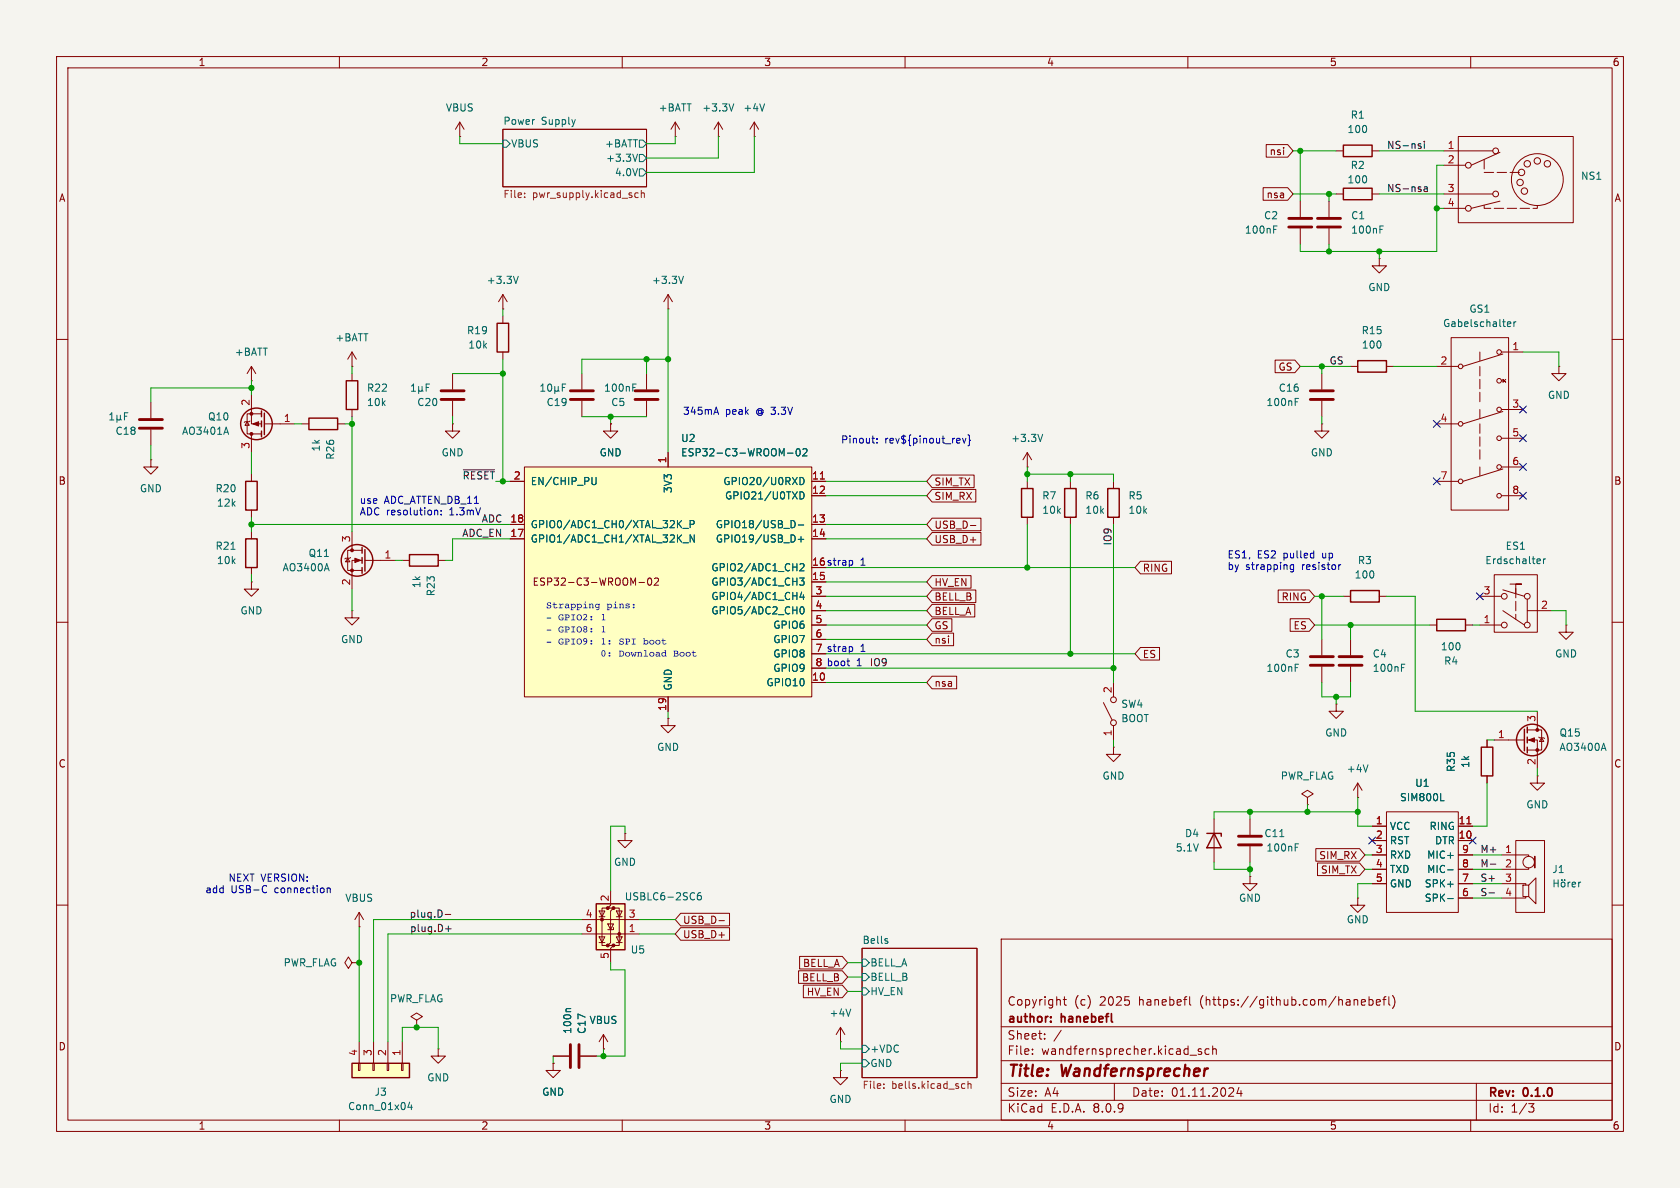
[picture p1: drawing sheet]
<svg xmlns="http://www.w3.org/2000/svg" width="297mm" height="210mm" viewBox="0 0 297 210" stroke-linecap="round" stroke-linejoin="round" font-family="sans-serif">
<path d="M0 0h297v210h-297z" fill="#f5f4ef" stroke="#f5f4ef" stroke-width=".18"/>
<g fill="none" stroke="#840000" stroke-width=".18">
<path d="M10 10h277v190h-277zM12 12h273v186h-273zM60 10v2M110 10v2M160 10v2M210 10v2M260 10v2M88.9 22.9h25.4v10.1h-25.4zM10 60h2M26.7 71.1v2.8M26.7 75.9v2.8M43.7 74.5l.4 .7h-.8z"/>
<path d="M44.2 74.4l-.1 .1h-.8l-.1 .2M44.4 69.9v5h1.8M44.4 67.3h.1M44.4 64.8v2.5M44.4 76.7v3.3M44.4 64.8l-.7 1.2M44.4 64.8l.8 1.2M46.2 73.2h-2.5v3.5h2.5M46.7 74.9h5.4M53.3 74.9h1.3M59.7 74.9h1.3M62.2 64.8h.1"/>
<path d="M62.2 62.2v2.6M62.2 66v1.3M62.2 72.4v1.3M62.2 62.2l-.7 1.3M62.2 62.2l.8 1.3M80 66v2.8M80 70.9v2.8M285 60h2M26.7 81.3v1.3h1.2l-1.2 1.2-1.3-1.2h1.3M26.7 81.3h.1M44.4 83.8v1.3M44.4 90.2v1.2"/>
<path d="M44.4 94v1.3M61.5 98.7l.3 .6h-.7zM62 98.6l-.2 .1h-.7l-.1 .1M62.2 94v3.3M64 99.1h-1.8v5M64 97.3h-2.5v3.5h2.5M64.5 99.1h5.3M71.1 99.1h1.3M77.5 99.1h1.2M181.6 82.6h.1M181.6 80v2.6M181.6 85.1v1.3"/>
<path d="M181.6 91.4v1.3M181.6 80l-.8 1.3M181.6 80l.8 1.3M189.2 85.1v1.3M189.2 91.4v1.3M196.8 85.1v1.3M196.8 91.4v1.3M10 110h2M44.4 102.9v1.2h1.3l-1.3 1.3-1.2-1.3h1.2M44.4 102.9h.1M44.4 100.3v1.3M62.2 108v1.2h1.3l-1.3 1.3-1.2-1.3h1.2"/>
<path d="M62.2 108h.1M285 110h2M195.1 124.2l1.5 3.1M196.8 132.1v1.3h1.3l-1.3 1.2-1.2-1.2h1.2M196.8 132.1h.1M196.8 120.7v2.5M196.8 128.3v2.5M10 160h2M152.4 167.6h20.3v22.9h-20.3zM177 166h108v32h-108zM188 176.7h.5M188.2 176.2v1.3l.3 .2"/>
<path d="M210.3 176.2v1.3l.2 .2M239.5 176.8h.5v.9M240.7 177.2l.7-.1-.1-.3-.4-.1-.2 .2v.7h.6M242 176.8l.5-.1 .2 .3v.4l-.1 .2h-.6M242 176.2v1.5M243.3 177.2l.7-.1v-.3l-.5-.1-.2 .2 .1 .7h.6M244.5 176.7h.5M245 176.2l-.3 .2v1.3M245.5 176.2v1.3l.2 .2M246.2 176a1.72 1.72 0 0 1 0 2.3M285 160h2M60 198v2"/>
<path d="M110 198v2M160 198v2M177 194.5h108M177 191.5h108M177 187.5h108M177 181.5h108M182.5 186.3v.1M182.5 185.5v.1M184.7 183.6v.1M184.7 182.8v.1M187.6 182.1l-1.3 2M197 191.5v3"/>
<path d="M210 198v2M210.4 186.5h1.1M212.4 185.5l-.4-.1-.2 .2 .1 .2 .5 .2v.3h-.6M213.7 185.5l-.4-.1-.3 .3v.4l.2 .2h.5M214.4 185.5l.2-.1 .4 .1v.9M214.4 184.9v1.5M219 192.2l-.3 1.1h.9M219.4 192.8v1M260 198v2M261 191.5v6.5M270.2 195.1h1l-.5 .6 .4 .1 .1 .5-.3 .3h-.4"/>
<circle cx="196.9" cy="123.7" r=".51"/>
<circle cx="196.9" cy="127.8" r=".51"/>
</g>
<path d="M213.4 188.9h.2" fill="none" stroke="#840000" stroke-width=".4"/>
<path d="M185.8 179.8v.1M185.8 180.5v.2" fill="none" stroke="#840000" stroke-width=".3"/>
<g fill="none" stroke="#006464" stroke-width=".18">
<path d="M88.9 24.8h.6l.7 .6-.7 .6h-.6zM112.7 27.2l-.4 1.3M113 24.8h.7l.6 .6-.6 .6h-.7zM113 27.3h.7l.6 .6-.6 .7h-.7zM113 29.8h.7l.6 .7-.6 .6h-.7zM19.4 74.2h.7M19.4 73.3l.4-.3v1.2M20.7 74.1l.2 .1h.2l.2-.1M20.7 73.4v1.3M21.3 74.1l.2 .1M21.3 73.4v.7M22 73.6h.4"/>
<path d="M22.6 73h-.6v1.2M40 75.5l.4 1.3M72.7 69.2h.8M72.7 68.3l.4-.4v1.3M74 69l.2 .2h.2l.2-.2M74 68.3v1.3M74.6 69l.2 .2M74.6 68.3v.7M75.3 68.5h.5M75.9 67.9h-.6v1.3M184.3 76.8l-.4 1.2M40.8 97.1h.8"/>
<path d="M57.8 99.6l.4 1.3M152.4 169.5h.6l.7 .7-.7 .6h-.6zM152.4 172.1h.6l.7 .6-.7 .7h-.6zM152.4 174.6h.6l.7 .7-.7 .6h-.6zM156.6 166.3l.3 .1 .1 .2-.2 .2h-.2M156.6 165.9l.3 .1M152.4 187.3h.6l.7 .7-.7 .6h-.6zM152.4 184.8h.6l.7 .6-.7 .7h-.6z"/>
</g>
<path d="M92.7 34.8v.1M92.7 34.1v.2M112.8 34.1h-.3l-.3 .2 .1 .6h.5M113.4 34.2l.2-.1h.3v.8M113.4 33.7v1.2M156.2 192.3v.1M156.2 191.6v.1M170.1 192.3h.5M170.1 191.6h.5M171.1 191.7l.2-.1h.3l.1 .8M171.1 191.1v1.3" fill="none" stroke="#725600" stroke-width=".18"/>
<g fill="none" stroke="#840000" stroke-width=".25">
<path d="M46.2 72.6v1.1M46.2 74.4v1M46.2 76.2v1M46.7 73v3.8M54.6 73.9h5.1v2h-5.1zM61.2 67.3h2v5.1h-2zM43.4 95.3h2.1v5h-2.1zM43.4 85.1h2.1v5.1h-2.1zM64 96.8v1M64 98.6v1M64.5 97.2v3.8M72.4 98h5.1v2.1h-5.1z"/>
<path d="M180.6 86.4h2v5h-2zM188.2 86.4h2v5h-2zM195.8 86.4h2.1v5h-2.1zM64 100.3v1"/>
<circle cx="45.3" cy="74.9" r="2.79"/>
<circle cx="63.1" cy="99.1" r="2.79"/>
</g>
<g fill="#840000" stroke="#840000" stroke-width=".18">
<path d="M62.7 98.7l1.1 .4-1.1 .3z"/>
<path d="M44.7 74.9l1-.4v.8z"/>
<circle cx="62.2" cy="100.8" r=".25"/>
<circle cx="62.2" cy="97.3" r=".25"/>
<circle cx="44.4" cy="73.2" r=".25"/>
<circle cx="44.4" cy="76.7" r=".25"/>
</g>
<path d="M24.6 74.2h4.1M24.6 75.7h4.1M78 69.1h4M78 70.6h4" fill="none" stroke="#840000" stroke-width=".51"/>
<path d="M105.4 159.8h5.1v8.1h-5.1z" fill="#ffffc2"/>
<g fill="#840000" stroke="#840000" stroke-width=".18">
<circle cx="109.5" cy="165.1" r=".25"/>
<circle cx="108.5" cy="160.5" r=".25"/>
<circle cx="108.5" cy="167.1" r=".25"/>
<circle cx="107.4" cy="160.5" r=".25"/>
<circle cx="107.4" cy="167.1" r=".25"/>
<circle cx="106.4" cy="162.6" r=".25"/>
</g>
<g fill="none" stroke="#840000" stroke-width=".18">
<path d="M107.9 157.5v2.5l-.5 .5h1.1l-.6 .5v5.6l-.5 .5h1.1l-.6 .5v2.6M102.9 162.6h10.1M102.9 165.1h10.1M105.9 161h1l-.5 1.1zM105.9 165.6h1l-.5 1zM105.9 162.1h1M105.9 166.6h1M107.4 163.3h1.1l-.6 1zM107.4 160.5h-1v6.6h1M108.5 164v.3h-1.1M108.5 160.5h1v6.6h-1M109 165.6h1l-.5 1z"/>
<path d="M109 161h1l-.5 1.1zM109 162.1h1M109 166.6h1"/>
</g>
<path d="M105.4 159.8h5.1v8.1h-5.1z" fill="none" stroke="#840000" stroke-width=".25"/>
<path d="M123.9 157.8l-.4 .1a.86 .86 0 0 0 0 1.2l.4-.1 .1-.5-.2-.2h-.3l-.2 .2" fill="none" stroke="#006464" stroke-width=".18"/>
<path d="M92.7 82.6h50.8v40.6h-50.8z" fill="#ffffc2"/>
<g fill="none" stroke="#840000" stroke-width=".18">
<path d="M81.3 24.1h.1M81.3 21.6l-.8 1.3M81.3 21.6v2.5M81.3 21.6l.7 1.3M229.9 35.6v2.8M234.9 35.6v2.8M236.2 34.3h1.3M236.2 26.7h1.3M242.6 34.3h1.2M242.6 26.7h1.2M255.3 36.8h3.8M255.3 34.3h8.6"/>
<path d="M255.3 29.2h3.8M255.3 26.7h8.6M257.8 24.1h20.3v15.3h-20.3zM265.2 35.6l-5.1 1.2M265.2 26.9l-5.1 2.3M229.9 40.4v2.8M234.9 40.4v2.8M243.8 45.7v1.3h1.3l-1.3 1.3-1.2-1.3h1.2M243.8 45.7h.1M256.5 59.7h10.2v30.5h-10.2zM80 74.9v1.3h1.3l-1.3 1.3-1.3-1.3h1.3M80 74.9h.1"/>
<path d="M102.9 66v2.8M102.9 70.9v2.8M107.9 74.9v1.3h1.3l-1.3 1.3-1.2-1.3h1.2M107.9 74.9h.1M114.3 66v2.8M114.3 70.9v2.8M233.7 74.9v1.3h1.2l-1.2 1.3-1.3-1.3h1.3M233.7 74.9h.1M233.7 66v2.8M233.7 70.9v2.8M238.8 64.8h1.2M245.1 64.8h1.3"/>
<path d="M254 64.8h3.8M254 74.9h3.8M261.6 62.2v1.6M261.6 72.4v1.5M265.4 77.5h3.8M265.4 72.4h3.8M265.4 62.2h3.8M265.7 72.7l-7.1 2.2M265.7 62.6l-7.1 2.2M266.2 67.1l-.5 .5 .2-.3 .3 .3-.5-.5 .2 .2h-.5M275.6 64.8v1.2h1.3l-1.3 1.3-1.3-1.3h1.3M275.6 64.8h.1"/>
<path d="M90.2 85.1h2.5M90.2 92.7h2.5M90.2 95.3h2.5M92.7 82.6h50.8v40.6h-50.8zM118.1 80v2.6M143.5 85.1h2.5M143.5 87.6h2.5M143.5 92.7h2.5M143.5 95.3h2.5M254 85.1h3.8M261.6 82.6v1.5M265.4 87.6h3.8"/>
<path d="M265.4 82.6h3.8M265.7 82.9l-7.1 2.2M113 103h.9M114.6 102.3l.2-.1a.68 .68 0 0 1 .4 .6 .68 .68 0 0 1-.4 .6l-.2-.1-.1-.3zM115.7 102.3l.5-.1 .2 .3-.8 .9h.8M143.5 102.9h2.5M143.5 105.4h2.5M143.5 108h2.5M143.5 110.5h2.5M143.5 113h2.5M143.5 115.6h2.5M143.5 118.1h2.5"/>
<path d="M233.7 113v2.8M233.7 117.9v2.8M237.5 105.4h1.3M238.8 113v2.8M238.8 117.9v2.8M243.8 105.4h1.3M252.7 110.5h1.3M259.1 110.5h1.2M261.6 105.4h3.8M261.6 110.5h3.8M264.2 101.6h7.6v10.2h-7.6zM265.7 108l3.8 2.5"/>
<path d="M265.7 104.3l3.8 1.1M267 103.3h2h-1v1.6M270 108h4.3M270 105.9v4.1M276.9 110.5v1.3h1.2l-1.2 1.2-1.3-1.2h1.3M276.9 110.5h.1M118.1 127v1.3h1.3l-1.3 1.2-1.3-1.2h1.3M118.1 127h.1M118.1 123.2v2.5M143.5 120.7h2.5M236.2 124.5v1.2h1.3l-1.3 1.3-1.3-1.3h1.3M236.2 124.5h.1"/>
<path d="M240 138.4l-.7 1.3M240 138.4v2.6M240 138.4l.8 1.3M262.9 130.8v1.3M262.9 137.2v1.2M264.2 130.8h5.3M270 130.8h1.8v5.1M270 129h2.5v3.6h-2.5M271.8 137.2v1.2h1.2l-1.2 1.3-1.3-1.3h1.3M271.8 137.2h.1M271.8 125.7v3.3M272 130.3l.2 .1h.7l.1 .2"/>
<path d="M272.5 130.4l.4 .7h-.7zM214.6 144.8v7.6M221 154.9v1.3h1.2l-1.2 1.3-1.3-1.3h1.3M221 154.9h.1M221 144.8v2.8M221 149.6v2.8M231.1 141l1.1-.7-1.1-.6-1 .6 1 .7v1.2M231.1 142.2h.1M240 158.8v1.2h1.3l-1.3 1.3-1.2-1.3h1.2M240 158.8h.1M240 141h.1M242.6 146.1h2.5"/>
<path d="M242.6 148.6h2.5M242.6 151.1h2.5M242.6 153.7h2.5M242.6 156.2h2.5M245.1 143.5h12.7v17.8h-12.7zM257.8 146.1h2.5M257.8 148.6h2.5M257.8 151.1h2.5M257.8 153.7h2.5M257.8 156.2h2.5M257.8 158.8h2.5M265.4 156.2h4.3v.3"/>
<path d="M265.4 151.1h4.9v.3M268 148.6h5v12.7h-5zM269.2 156.5h1.1v2h-1.1zM269.7 158.5v.3h-4.3M270.3 153.4v.3h-4.9M270.3 156.5l1.2-1.3v4.6l-1.2-1.3M271.3 151.4h.1v2h-.1zM106.7 185.4h.1M106.7 182.9l-.8 1.3M106.7 182.9v2.5M106.7 182.9l.7 1.3M148.6 189.2v1.3h1.3l-1.3 1.3-1.3-1.3h1.3"/>
<path d="M148.6 189.2h.1M148.6 184.2h.1M148.6 181.6l-.8 1.3M148.6 181.6v2.6M148.6 181.6l.8 1.3"/>
<circle cx="259.6" cy="29.2" r=".51"/>
<circle cx="259.6" cy="36.8" r=".51"/>
<circle cx="264.4" cy="34.3" r=".51"/>
<circle cx="264.4" cy="26.7" r=".51"/>
<circle cx="268.7" cy="32.3" r=".57"/>
<circle cx="269" cy="30.5" r=".57"/>
<circle cx="269.5" cy="33.8" r=".57"/>
<circle cx="270" cy="29" r=".57"/>
<circle cx="271.8" cy="28.4" r=".57"/>
<circle cx="271.8" cy="31.8" r="4.6"/>
<circle cx="273.6" cy="29" r=".57"/>
<circle cx="258.2" cy="64.8" r=".41"/>
<circle cx="258.2" cy="74.9" r=".41"/>
<circle cx="265" cy="62.2" r=".41"/>
<circle cx="265" cy="67.3" r=".41"/>
<circle cx="265" cy="72.4" r=".41"/>
<circle cx="265" cy="77.5" r=".41"/>
<circle cx="258.2" cy="85.1" r=".41"/>
<circle cx="265" cy="82.6" r=".41"/>
<circle cx="265" cy="87.6" r=".41"/>
<circle cx="265.9" cy="110.5" r=".51"/>
<circle cx="265.9" cy="105.4" r=".51"/>
<circle cx="270" cy="110.5" r=".51"/>
<circle cx="270" cy="105.4" r=".51"/>
<circle cx="270.3" cy="152.4" r="1.02"/>
</g>
<g fill="none" stroke="#006464" stroke-width=".18">
<path d="M225.2 39.9h.6M244 39.9h.6M225.2 40.6h.4M244 40.6h.4M266.5 57.5l.2 .2h.3M266.5 57.1l.2-.2h.2l.2 .2v.1l-.6 .1M267.6 56.9v.8M268 56.9l-.4 .2M95.6 69.2h.7M95.6 68.3l.4-.4v1.3M96.9 68l.2-.1a.68 .68 0 0 1 .5 .6 .68 .68 0 0 1-.5 .7l-.2-.2-.1-.3zM98.1 69l.2 .2h.2l.2-.2"/>
<path d="M98.1 68.3v1.3M98.7 69l.2 .2M98.7 68.3v.7M99.4 68.5h.4M100 67.9h-.6v1.3M111.9 67.9h.6M111.9 68.5h.4M140.9 79.4l.1-.1a.68 .68 0 0 1 .5 .7 .68 .68 0 0 1-.5 .6 .84 .84 0 0 1-.1-1.2zM141.9 79.4l.5-.1 .3 .4-.8 .9h.8M229 71h.4M229 70.4h.6M105.4 84.4l-.1 1.1-.2 .2-.3-.1"/>
<path d="M120.7 96h1M120.7 93.4h1M122 92.7l.6-.1 .1-.2v-.3l-.7-.1v1.3M122.7 94.6v1.2l-.7-1.2v1.2M139.2 80.1h1M140.3 92.1l.3 .5-.3 .6M141.1 92.8h1M141.1 95.3h1M141.4 84.4a.64 .64 0 0 1 .8 .6 .64 .64 0 0 1-.8 .7zM141.4 86.9a.64 .64 0 0 1 .8 .7 .64 .64 0 0 1-.8 .6zM141.4 99.8l.5-.2 .3 .4-.8 .9h.8M141.6 94.9v.9"/>
<path d="M271.9 98.8l.4 .1v.2l-.6 .1M272.3 99.6h-.4M272.9 98.8v.8M273.2 98.8l-.3 .2M141.4 102.2h.8l-.5 .5 .4 .1v.5l-.2 .1-.5-.1M141.5 107.4l.2-.1a.68 .68 0 0 1 .5 .6 .68 .68 0 0 1-.5 .6l-.2-.1-.1-.4zM141.7 104.7l-.3 .9h.8M142 105.1v.9M229 118h.4M229 117.4h.6M247.8 118h.4M247.8 117.4h.6"/>
<path d="M241.8 135.2l-.4 1.3M283.5 131.4l.4 1.3M226.3 147.9h.7M229 149.8h.4M229 149.2h.6M254.7 141.5h.6M255.9 158.8h1M255.9 156.3h1M255.9 153.8h1M274.7 155.5v1.3M274.7 156.1h.8M275.5 155.5v1.3"/>
<path d="M276.1 156l.3-.1 .3 .3v.3l-.3 .3-.3-.1-.1-.2zM276.1 155.5v.1M276.6 155.5v.1M277.2 155.9v.9M277.6 155.9l-.4 .3M277.9 156.4l.6-.2v-.2l-.4-.1-.2 .2 .1 .6h.5M279.1 155.9v.9M279.5 155.9l-.4 .3M150.4 178.4l-.4 1.2"/>
</g>
<path d="M145 84.7h.7M259.3 145.6h.7" fill="none" stroke="#a90000" stroke-width=".18"/>
<g fill="none" stroke="#840000" stroke-width=".51">
<path d="M227.8 38.6h4.1M232.9 38.6h4.1M227.8 40.1h4.1M232.9 40.1h4.1M100.8 69.1h4.1M100.8 70.6h4.1M112.3 69.1h4M112.3 70.6h4M231.6 69.1h4.1M231.6 70.6h4.1M231.6 117.6h4.1M231.6 116.1h4.1"/>
<path d="M236.7 117.6h4.1M236.7 116.1h4.1M218.9 149.4h4.1M218.9 147.8h4.1"/>
</g>
<g fill="none" stroke="#840000" stroke-width=".25">
<path d="M237.5 33.3h5.1v2h-5.1zM237.5 25.7h5.1v2h-5.1zM240 63.8h5.1v2h-5.1zM238.8 104.4h5v2h-5zM254 109.5h5.1v2h-5.1zM261.9 132.1h2v5.1h-2zM269.5 128.9v3.8M270 128.5v1M270 130.3v1M270 132.1v1M213.4 147.3h2.5v.5M214.6 147.3l1.3 2.6h-2.5z"/>
<circle cx="270.9" cy="130.8" r="2.79"/>
</g>
<g fill="#840000" stroke="#840000" stroke-width=".18">
<path d="M270.3 130.8l1-.4v.8z"/>
<circle cx="271.8" cy="132.6" r=".25"/>
<circle cx="271.8" cy="129" r=".25"/>
</g>
<path d="M262.4 28.2v2.3h6.6M262.4 36.3v.5h9.4v-.5M261.6 74.9v6.6M261.6 64.8v6.6M268 104v5.5" fill="none" stroke="#840000" stroke-width=".18" stroke-dasharray="1.7 .6"/>
<path d="M62.2 188h10.2v2.5h-10.2z" fill="#ffffc2"/>
<g fill="none" stroke="#840000" stroke-width=".18">
<path d="M119.4 24.1h.1M119.4 21.6l-.8 1.3M119.4 21.6v2.5M119.4 21.6l.7 1.3M127 24.1h.1M127 21.6l-.8 1.3M127 21.6v2.5M127 21.6l.8 1.3M133.3 24.1h.1M133.3 21.6l-.7 1.3M133.3 21.6v2.5M133.3 21.6l.8 1.3"/>
<path d="M223.3 33.2h4.3l1 1.1-1 1.1h-4.3zM223.8 25.6h3.8l1 1.1-1 1.1h-3.8zM88.9 54.6h.1M88.9 52.1v2.5M88.9 55.9v1.3M88.9 52.1l-.8 1.2M88.9 52.1l.8 1.2M118.1 54.6h.1M118.1 52.1l-.8 1.2M118.1 52.1v2.5M118.1 52.1l.8 1.2M88.9 62.2v1.3"/>
<path d="M225.4 63.7h3.5l1 1.1-1 1.1h-3.5zM164.8 94.1h8.6v2.3h-8.6l-1-1.1zM164.8 91.6h8.6v2.2h-8.6l-1-1.1zM164.8 84h7.4v2.2h-7.4l-1-1.1zM164.8 86.5h7.7v2.2h-7.7l-1-1.1zM171.6 92.9h.9M201.6 99.2h5.5v2.2h-5.5l-.9-1.1zM164.8 119.5h4.3v2.3h-4.3l-1-1.1zM164.8 111.9h3.8v2.2h-3.8l-1-1.1zM164.8 106.8h7.5v2.3h-7.5l-1-1.1zM164.8 101.8h6.9v2.2h-6.9l-1-1.1zM164.8 109.4h3.5v2.2h-3.5l-1-1.1z"/>
<path d="M164.8 104.3h7.7v2.2h-7.7l-1-1.1zM201.6 114.5h3.4v2.2h-3.4l-.9-1.1zM226 104.3h5.5l.9 1.1-.9 1.1h-5.5zM228.1 109.4h3.4l.9 1.1-.9 1.1h-3.4zM110.5 147.3v1.3h1.3l-1.3 1.3-1.3-1.3h1.3M110.5 147.3h.1M232.6 150h7.7l1 1.1-1 1.1h-7.7zM232.9 152.6h7.4l1 1.1-1 1.1h-7.4zM62.2 170.2l-.6-1-.6 1 .6 1 .6-1h1.3M63.5 163.8h.1M63.5 170.2h.1M63.5 161.3v2.5"/>
<path d="M63.5 161.3l-.8 1.3M63.5 161.3l.8 1.3M120.3 161.4h8.7v2.3h-8.7l-.9-1.1zM120.3 164h8.7v2.2h-8.7l-.9-1.1zM127.1 162.7h1M141.2 171.6h7.7l1 1.1-1 1.1h-7.7zM141.4 169.1h7.5l1 1.1-1 1.1h-7.5zM142 174.1h6.9l1 1.2-1 1.1h-6.9zM63.4 188h.2v1.2h-.2zM63.5 184.2v3.8M65.9 188h.3v1.2h-.3zM66 184.2v3.8"/>
<path d="M68.5 188h.2v1.2h-.2zM68.6 184.2v3.8M71 188h.2v1.2h-.2zM71.1 184.2v3.8M73.7 180.3l1-.6-1-.6-1.1 .6 1.1 .6v1.3M73.7 181.6h.1M77.5 185.4v1.3h1.2l-1.2 1.3-1.3-1.3h1.3M77.5 185.4h.1M97.8 188v1.2h1.3l-1.3 1.3-1.3-1.3h1.3M97.8 188h.1M97.8 186.7h2.8M102.6 186.7h2.8"/>
</g>
<path d="M87.9 57.2h2v5h-2zM62.2 188h10.2v2.5h-10.2z" fill="none" stroke="#840000" stroke-width=".25"/>
<path d="M129.7 18.4l-.4 1.2M135.2 18.4l-.5 1.2M91.6 48.8l-.4 1.3M120.8 48.8l-.4 1.3M100.9 178.3h-.7l-.1 .2M72.4 194.8l-.3 .9h.8M72.7 195.3v.9" fill="none" stroke="#006464" stroke-width=".18"/>
<path d="M100.8 184.7v4M102.4 184.7v4" fill="none" stroke="#840000" stroke-width=".51"/>
<path d="M250.9 25.8l.3 .1 .1 .2-.2 .1h-.3M250.9 25.4l.3 .1M251.8 33.1h.5v.8M251.8 25v.1M251.8 25.4v.8M252.3 33.3l-.4 .1-.2 .2 .2 .3 .4-.1M81.9 83h5.5M263.2 157.8h1M263.5 152.8h.9M78.7 161.7h1M78.8 164.2h.9M79.3 163.7v1" fill="none" stroke="#0f0f0f" stroke-width=".18"/>
<g fill="none" stroke="#0000c2" stroke-width=".18">
<path d="M126.3 72.9h.6M126.6 72l.4 1.2M154.1 77.5h.5M154.5 78.3h.1M155 78.2v.1M155 77.5v.2M170.2 77.5l.3 .8 .3-.8M171.1 76.9l.3 .2v.6l.1 .1-.1 .2v.6l-.3 .2M76.9 90.2h.4l.1 .8M78 90.9v.1M78 90.2v.2M150.5 99.1l.2 .2v.4l-.2 .2"/>
<path d="M228.7 99.8v1.1l-.3 .2-.3-.1M228.7 99.9l-.4-.1-.2 .3 .1 .5h.5M232.1 97.8h.2M232.3 97.4v1.2M232.3 98.6h-.2M237 99.8l-.3 .3M149.7 116.8h.5M150 117.6l.2 .1M150.5 114.3l.2 .3v.3l-.2 .3M47.1 157.7l-.3 .1M57.8 157v.8M57.8 157.1l.2-.1h.3l.1 .8"/>
</g>
<g fill="#0000c2">
<path d="M104.1 106.8l.7-.1 .2 .8h-.3v-.5l-.1-.2-.2 .2v.5h-.3l.1-.6z"/>
<path d="M105.3 106.8l.7-.1v.8a.33 .33 0 0 1-.2 .3 .33 .33 0 0 1-.4-.1h.1a.27 .27 0 0 0 .3 0 .27 .27 0 0 0 0-.3l-.4 .1-.2-.3 .1-.1a.26 .26 0 0 0 .4 .2 .26 .26 0 0 0 0-.4 .26 .26 0 0 0-.4 .1l-.1 .1z"/>
<path d="M117.1 112.9h.2v.3h.4l-.4 .1v.3a.29 .29 0 0 0 .2 .2 .29 .29 0 0 0 .3-.1 .34 .34 0 0 1-.4 .2 .34 .34 0 0 1-.3-.3v-.3l-.2-.1h.2z"/>
<path d="M117.5 114.9l.2 .1v.9l.2 .1h-.8l-.2-.3h.2a.27 .27 0 0 0 .4 .2 .27 .27 0 0 0 0-.5 .27 .27 0 0 0-.4 .2v.1a.21 .21 0 0 1-.2-.3 .21 .21 0 0 1 .3-.1l.4 .1v-.4z"/>
<circle cx="112" cy="107.4" r=".17"/>
<circle cx="112" cy="106.9" r=".17"/>
</g>
<g fill="none" stroke="#009600" stroke-width=".18">
<path d="M81.3 24.1v1.3h7.6M119.4 24.1v1.3h-5.1M127 24.1v3.8h-12.7M133.3 24.1v6.4h-19M228.6 26.7h7.6M228.6 34.3h7.6M229.9 26.7v8.9M234.9 34.3v1.3M243.8 26.7h11.5M243.8 34.3h11.5M254 36.8h1.3M255.3 29.2h-1.3v15.3h-24.1v-1.3"/>
<path d="M88.9 54.6v1.3M118.1 54.6v25.4M234.9 43.2v1.3M243.8 44.5v1.2M26.7 78.7v2.6M44.4 67.3v2.6M44.4 68.6h-17.7v2.5M52.1 74.9h1.2M61 74.9h1.2M62.2 64.8v1.2M62.2 73.7v20.3M80 73.7v1.2"/>
<path d="M80 66h8.9M88.9 63.5v21.6M102.9 73.7h11.4M107.9 73.7v1.2M114.3 63.5v2.5M118.1 63.5h-15.2v2.5M229.9 64.8h8.9M233.7 64.8v1.2M233.7 73.7v1.2M246.4 64.8h7.6M269.2 62.2h6.4v2.6M44.4 80v3.8"/>
<path d="M44.4 91.4v2.6M44.4 92.7h45.8M69.8 99.1h1.3M90.2 95.3h-10.2v3.8h-1.3M146 85.1h17.8M146 95.3h17.8M146 92.7h17.8M146 87.6h17.8M181.6 82.6v2.5M181.6 92.7v7.6M181.6 83.8h15.2v1.3M189.2 83.8v1.3"/>
<path d="M189.2 92.7v22.9M196.8 92.7v28M44.4 101.6v1.3M62.2 104.1v3.9M146 105.4h17.8M146 110.5h17.8M146 100.3h54.7M146 108h17.8M146 118.1h50.8M146 115.6h54.7M146 102.9h17.8M146 113h17.8"/>
<path d="M232.4 105.4h5.1M232.4 110.5h20.3M233.7 105.4v7.6M238.8 110.5v2.5M245.1 105.4h5.1v20.3h21.6M260.3 110.5h1.3M274.3 108h2.6v2.5M118.1 125.7v1.3M146 120.7h17.8M196.8 130.8v1.3M233.7 120.7v2.5h5.1v-2.5M236.2 123.2v1.3"/>
<path d="M262.9 138.4v7.7h-2.6M262.9 130.8h1.3M271.8 135.9v1.3M110.5 147.3v-1.2h-2.6v11.4M214.6 152.4v1.3h6.4M221 143.5v1.3M221 152.4v2.5M231.1 142.2v1.3M240 141v5.1h2.6M240 143.5h-25.4v1.3M241.3 151.1h1.3M241.3 153.7h1.3"/>
<path d="M242.6 156.2h-2.6v2.6M260.3 151.1h5.1M260.3 153.7h5.1M260.3 156.2h5.1M260.3 158.8h5.1M63.5 163.8v20.4M102.9 162.6h-36.9v21.6M102.9 165.1h-34.3v19.1M107.9 170.2v1.3h2.6v15.2h-5.1M113 162.6h6.4M113 165.1h6.4M149.9 170.2h2.5"/>
<path d="M149.9 172.7h2.5M149.9 175.3h2.5M71.1 184.2v-2.6h6.4v3.8M97.8 186.7v1.3M106.7 185.4v1.3M148.6 184.2v1.2h3.8M152.4 188h-3.8v1.2"/>
</g>
<g fill="none" stroke="#000084" stroke-width=".18">
<path d="M253.4 74.3l1.2 1.2M254.6 74.3l-1.2 1.2M268.6 76.9l1.2 1.2M268.6 71.8l1.2 1.2M269.8 76.9l-1.2 1.2M269.8 71.8l-1.2 1.2M253.4 84.5l1.2 1.2M254.6 84.5l-1.2 1.2M268.6 87l1.2 1.2M268.6 81.9l1.2 1.3M269.8 87l-1.2 1.2M269.8 81.9l-1.2 1.3"/>
<path d="M261 104.8l1.2 1.2M262.2 104.8l-1.2 1.2M242 148l1.2 1.2M243.2 148l-1.2 1.2M259.7 148l1.3 1.2M261 148l-1.3 1.2"/>
</g>
<g fill="none" stroke="#840000" stroke-width=".18">
<path d="M107.9 74.9h.1M90.2 85.1h2.5M90.2 92.7h2.5M90.2 95.3h2.5M118.1 80v2.6M143.5 85.1h2.5M143.5 87.6h2.5M143.5 92.7h2.5M143.5 95.3h2.5M143.5 102.9h2.5M143.5 105.4h2.5M143.5 108h2.5"/>
<path d="M143.5 110.5h2.5M143.5 113h2.5M143.5 115.6h2.5M143.5 118.1h2.5M118.1 123.2v2.5M143.5 120.7h2.5M262.9 130.8v1.3M262.9 137.2v1.2M242.6 146.1h2.5M242.6 148.6h2.5M242.6 151.1h2.5M242.6 153.7h2.5"/>
<path d="M242.6 156.2h2.5M257.8 146.1h2.5M257.8 148.6h2.5M257.8 151.1h2.5M257.8 153.7h2.5M257.8 156.2h2.5M257.8 158.8h2.5M97.8 188h.1M97.8 186.7h2.8M102.6 186.7h2.8M106.7 185.4h.1"/>
</g>
<g fill="none" stroke="#006464" stroke-width=".18">
<path d="M140.9 79.4l.1-.1a.68 .68 0 0 1 .5 .7 .68 .68 0 0 1-.5 .6 .84 .84 0 0 1-.1-1.2zM141.9 79.4l.5-.1 .3 .4-.8 .9h.8M105.4 84.4l-.1 1.1-.2 .2-.3-.1M120.7 96h1M120.7 93.4h1M122 92.7l.6-.1 .1-.2v-.3l-.7-.1v1.3M122.7 94.6v1.2l-.7-1.2v1.2M139.2 80.1h1M140.3 92.1l.3 .5-.3 .6M141.1 92.8h1M141.1 95.3h1M141.4 84.4a.64 .64 0 0 1 .8 .6 .64 .64 0 0 1-.8 .7z"/>
<path d="M141.4 86.9a.64 .64 0 0 1 .8 .7 .64 .64 0 0 1-.8 .6zM141.4 99.8l.5-.2 .3 .4-.8 .9h.8M141.6 94.9v.9M141.4 102.2h.8l-.5 .5 .4 .1v.5l-.2 .1-.5-.1M141.5 107.4l.2-.1a.68 .68 0 0 1 .5 .6 .68 .68 0 0 1-.5 .6l-.2-.1-.1-.4zM141.7 104.7l-.3 .9h.8M142 105.1v.9M254.7 141.5h.6M255.9 158.8h1M255.9 156.3h1M255.9 153.8h1M100.9 178.3h-.7l-.1 .2"/>
</g>
<path d="M145 84.7h.7M259.3 145.6h.7" fill="none" stroke="#a90000" stroke-width=".18"/>
<g fill="#009600" stroke="#009600" stroke-width=".18">
<circle cx="73.7" cy="181.6" r=".46"/>
<circle cx="106.7" cy="186.7" r=".46"/>
<circle cx="63.5" cy="170.2" r=".46"/>
<circle cx="114.3" cy="63.5" r=".46"/>
<circle cx="88.9" cy="66" r=".46"/>
<circle cx="107.9" cy="73.7" r=".46"/>
<circle cx="118.1" cy="63.5" r=".46"/>
<circle cx="189.2" cy="115.6" r=".46"/>
<circle cx="196.8" cy="118.1" r=".46"/>
<circle cx="181.6" cy="83.8" r=".46"/>
<circle cx="62.2" cy="74.9" r=".46"/>
<circle cx="44.4" cy="68.6" r=".46"/>
<circle cx="44.4" cy="92.7" r=".46"/>
<circle cx="189.2" cy="83.8" r=".46"/>
<circle cx="233.7" cy="105.4" r=".46"/>
<circle cx="181.6" cy="100.3" r=".46"/>
<circle cx="238.8" cy="110.5" r=".46"/>
<circle cx="233.7" cy="64.8" r=".46"/>
<circle cx="236.2" cy="123.2" r=".46"/>
<circle cx="231.1" cy="143.5" r=".46"/>
<circle cx="221" cy="143.5" r=".46"/>
<circle cx="240" cy="143.5" r=".46"/>
<circle cx="221" cy="153.7" r=".46"/>
<circle cx="234.9" cy="34.3" r=".46"/>
<circle cx="254" cy="36.8" r=".46"/>
<circle cx="243.8" cy="44.5" r=".46"/>
<circle cx="234.9" cy="44.5" r=".46"/>
<circle cx="229.9" cy="26.7" r=".46"/>
</g>
<g font-size="2.8" fill="#840000">
<text x="178" y="190.9">Title:</text>
<text x="187.7" y="190.9">Wandfernsprecher</text>
</g>
<g font-size="2.1" fill="#840000">
<text x="178" y="178">Copyright</text>
<text x="189.9" y="178">(c)</text>
<text x="194.5" y="178">2025</text>
<text x="201.5" y="178">hanebefl</text>
<text x="212.4" y="178">(https://github.com/hanebefl)</text>
<text x="178" y="184">Sheet:</text>
<text x="178" y="181.2">author:</text>
<text x="187.7" y="181.2">hanebefl</text>
<text x="178" y="186.7">File:</text>
<text x="184.1" y="186.7">wandfernsprecher.kicad_sch</text>
<text x="178" y="196.9">KiCad</text>
<text x="178" y="194.1">Size:</text>
<text x="184.7" y="194.1">A4</text>
<text x="185.7" y="196.9">E.D.A.</text>
<text x="193.3" y="196.9">8.0.9</text>
<text x="200" y="194.1">Date:</text>
<text x="207" y="194.1">01.11.2024</text>
<text x="263" y="194.3">Rev:</text>
<text x="263" y="196.9">Id:</text>
<text x="267.1" y="196.9">1/3</text>
<text x="269.4" y="194.3">0.1.0</text>
</g>
<g font-size="1.8" fill="#840000">
<text x="35" y="11.9">1</text>
<text x="85" y="11.9">2</text>
<text x="135" y="11.9">3</text>
<text x="185" y="11.9">4</text>
<text x="235" y="11.9">5</text>
<text x="285" y="11.9">6</text>
<text x="224.3" y="27.6">nsi</text>
<text x="10.3" y="35.9">A</text>
<text x="223.8" y="35.2">nsa</text>
<text x="285.3" y="35.9">A</text>
<text x="225.9" y="65.7">GS</text>
<text x="10.3" y="85.9">B</text>
<text x="165.1" y="86">SIM_TX</text>
<text x="165.1" y="88.6">SIM_RX</text>
<text x="285.3" y="85.9">B</text>
<text x="165.1" y="93.7">USB_D-</text>
<text x="143.5" y="100.1">16 strap</text>
<text x="165.1" y="96.2">USB_D+</text>
<text x="201.9" y="101.3">RING</text>
<text x="94.1" y="103.7">ESP32-C3-WROOM-02</text>
<text x="165.1" y="103.8">HV_EN</text>
<text x="165.1" y="106.4">BELL_B</text>
<text x="226.5" y="106.4">RING</text>
<text x="165.1" y="114">nsi</text>
<text x="165.1" y="108.9">BELL_A</text>
<text x="165.1" y="111.4">GS</text>
<text x="228.6" y="111.4">ES</text>
<text x="201.9" y="116.5">ES</text>
<text x="165.1" y="121.6">nsa</text>
<text x="10.3" y="135.9">C</text>
<text x="285.3" y="135.9">C</text>
<text x="233.1" y="152.1">SIM_RX</text>
<text x="233.4" y="154.6">SIM_TX</text>
<text x="120.6" y="163.5">USB_D-</text>
<text x="120.6" y="166.1">USB_D+</text>
<text x="141.7" y="173.7">BELL_B</text>
<text x="141.9" y="171.1">BELL_A</text>
<text x="142.5" y="176.2">HV_EN</text>
<text x="10.3" y="185.9">D</text>
<text x="285.3" y="185.9">D</text>
<text x="35" y="199.9">1</text>
<text x="85" y="199.9">2</text>
<text x="135" y="199.9">3</text>
<text x="185" y="199.9">4</text>
<text x="235" y="199.9">5</text>
<text x="285" y="199.9">6</text>
</g>
<g font-size="1.8" fill="#006464">
<text x="78.7" y="19.9">VBUS</text>
<text x="88.9" y="22.1">Power</text>
<text x="95.7" y="22.1">Supply</text>
<text x="116.3" y="19.9">+BATT</text>
<text x="124.1" y="19.9">+3.3V</text>
<text x="131.3" y="19.9">+4V</text>
<text x="238.1" y="23.7">100</text>
<text x="238.7" y="21.2">R1</text>
<text x="90.3" y="26.3">VBUS</text>
<text x="106.9" y="26.3">+BATT</text>
<text x="107" y="28.8">+3.3V</text>
<text x="108.6" y="31.3">4.0V</text>
<text x="238.1" y="32.6">100</text>
<text x="238.7" y="30.1">R2</text>
<text x="279.4" y="32">NS1</text>
<text x="220" y="41.5">100nF</text>
<text x="223.4" y="39">C2</text>
<text x="238.8" y="39">C1</text>
<text x="238.8" y="41.5">100nF</text>
<text x="86" y="50.4">+3.3V</text>
<text x="115.2" y="50.4">+3.3V</text>
<text x="241.8" y="51.7">GND</text>
<text x="82.5" y="59.3">R19</text>
<text x="240.6" y="59.3">R15</text>
<text x="255" y="58">Gabelschalter</text>
<text x="259.7" y="55.5">GS1</text>
<text x="41.4" y="63.1">+BATT</text>
<text x="59.2" y="60.6">+BATT</text>
<text x="82.7" y="61.8">10k</text>
<text x="240.7" y="61.8">100</text>
<text x="64.8" y="72">10k</text>
<text x="64.8" y="69.4">R22</text>
<text x="73.7" y="72">C20</text>
<text x="96.5" y="72">C19</text>
<text x="106.7" y="69.4">100nF</text>
<text x="108" y="72">C5</text>
<text x="223.8" y="72">100nF</text>
<text x="226" y="69.4">C16</text>
<text x="273.6" y="70.7">GND</text>
<text x="20.3" y="77.1">C18</text>
<text x="32.1" y="77.1">AO3401A</text>
<text x="36.7" y="74.5">Q10</text>
<text x="56.7" y="79.9" transform="rotate(-90 56.7 79.9)">1k</text>
<text x="59.3" y="81.4" transform="rotate(-90 59.3 81.4)">R26</text>
<text x="78" y="80.9">GND</text>
<text x="105.9" y="80.9">GND</text>
<text x="120.3" y="78.3">U2</text>
<text x="120.3" y="80.9">ESP32-C3-WROOM-02</text>
<text x="178.7" y="78.3">+3.3V</text>
<text x="231.6" y="80.9">GND</text>
<text x="24.6" y="87.2">GND</text>
<text x="38" y="87.2">R20</text>
<text x="38.2" y="89.8">12k</text>
<text x="93.7" y="86">EN/CHIP_PU</text>
<text x="119" y="87.3" transform="rotate(-90 119 87.3)">3V3</text>
<text x="127.8" y="86">GPIO20/U0RXD</text>
<text x="128.1" y="88.5">GPIO21/U0TXD</text>
<text x="184.2" y="88.5">R7</text>
<text x="191.8" y="88.5">R6</text>
<text x="199.4" y="88.5">R5</text>
<text x="93.7" y="93.6">GPIO0/ADC1_CH0/XTAL_32K_P</text>
<text x="126.4" y="93.6">GPIO18/USB_D-</text>
<text x="184.2" y="91">10k</text>
<text x="191.8" y="91">10k</text>
<text x="199.4" y="91">10k</text>
<text x="38" y="97.4">R21</text>
<text x="38.2" y="99.9">10k</text>
<text x="49.9" y="101.2">AO3400A</text>
<text x="54.5" y="98.7">Q11</text>
<text x="93.7" y="96.1">GPIO1/ADC1_CH1/XTAL_32K_N</text>
<text x="125.7" y="101.2">GPIO2/ADC1_CH2</text>
<text x="126.4" y="96.1">GPIO19/USB_D+</text>
<text x="240" y="99.9">R3</text>
<text x="262.5" y="99.9">Erdschalter</text>
<text x="266.1" y="97.4">ES1</text>
<text x="74.5" y="104.1" transform="rotate(-90 74.5 104.1)">1k</text>
<text x="77.1" y="105.5" transform="rotate(-90 77.1 105.5)">R23</text>
<text x="125.7" y="103.7">GPIO3/ADC1_CH3</text>
<text x="125.7" y="106.3">GPIO4/ADC1_CH4</text>
<text x="239.4" y="102.5">100</text>
<text x="42.4" y="108.8">GND</text>
<text x="60.2" y="113.9">GND</text>
<text x="125.7" y="108.8">GPIO5/ADC2_CH0</text>
<text x="136.6" y="111.4">GPIO6</text>
<text x="136.6" y="113.9">GPIO7</text>
<text x="136.6" y="116.4">GPIO8</text>
<text x="136.6" y="119">GPIO9</text>
<text x="223.8" y="119">100nF</text>
<text x="227.2" y="116.4">C3</text>
<text x="242.6" y="116.4">C4</text>
<text x="242.6" y="119">100nF</text>
<text x="254.6" y="115.2">100</text>
<text x="255.2" y="117.7">R4</text>
<text x="274.8" y="116.4">GND</text>
<text x="119" y="122.2" transform="rotate(-90 119 122.2)">GND</text>
<text x="135.4" y="121.5">GPIO10</text>
<text x="198.1" y="125.3">SW4</text>
<text x="198.1" y="127.9">BOOT</text>
<text x="234.2" y="130.4">GND</text>
<text x="275.6" y="130.4">Q15</text>
<text x="116.1" y="132.9">GND</text>
<text x="238" y="136.8">+4V</text>
<text x="257.4" y="136.6" transform="rotate(-90 257.4 136.6)">R35</text>
<text x="259.9" y="135.8" transform="rotate(-90 259.9 135.8)">1k</text>
<text x="275.6" y="132.9">AO3400A</text>
<text x="194.8" y="138">GND</text>
<text x="226.3" y="138">PWR_FLAG</text>
<text x="247.4" y="141.8">SIM800L</text>
<text x="250.1" y="139.3">U1</text>
<text x="269.7" y="143.1">GND</text>
<text x="209.4" y="148.2">D4</text>
<text x="223.4" y="148.2">C11</text>
<text x="245.6" y="146.9">VCC</text>
<text x="245.6" y="149.5">RST</text>
<text x="252.6" y="146.9">RING</text>
<text x="253.6" y="149.5">DTR</text>
<text x="108.5" y="153.3">GND</text>
<text x="207.8" y="150.7">5.1V</text>
<text x="223.8" y="150.7">100nF</text>
<text x="245.6" y="152">RXD</text>
<text x="245.6" y="154.5">TXD</text>
<text x="252.2" y="154.5">MIC-</text>
<text x="252.2" y="152">MIC+</text>
<text x="274.3" y="154.5">J1</text>
<text x="60.9" y="159.6">VBUS</text>
<text x="110.4" y="159.4">USBLC6-2SC6</text>
<text x="218.9" y="159.6">GND</text>
<text x="245.6" y="157.1">GND</text>
<text x="251.8" y="159.6">SPK-</text>
<text x="251.8" y="157.1">SPK+</text>
<text x="152.4" y="166.9">Bells</text>
<text x="238" y="163.4">GND</text>
<text x="50" y="171">PWR_FLAG</text>
<text x="111.4" y="168.8">U5</text>
<text x="153.8" y="171">BELL_A</text>
<text x="153.8" y="173.6">BELL_B</text>
<text x="68.8" y="177.4">PWR_FLAG</text>
<text x="146.6" y="179.9">+4V</text>
<text x="153.8" y="176.1">HV_EN</text>
<text x="101.2" y="182.9" transform="rotate(-90 101.2 182.9)">100n</text>
<text x="103.7" y="182.9" transform="rotate(-90 103.7 182.9)">C17</text>
<text x="104.1" y="181.2">VBUS</text>
<text x="75.4" y="191.4">GND</text>
<text x="153.8" y="188.8">GND</text>
<text x="153.8" y="186.3">+VDC</text>
<text x="61.4" y="196.4">Conn_01x04</text>
<text x="66.1" y="193.9">J3</text>
<text x="95.8" y="193.9">GND</text>
<text x="146.6" y="195.2">GND</text>
</g>
<g font-size="1.8" fill="#0f0f0f">
<text x="245.1" y="26.4">NS-nsi</text>
<text x="245.1" y="34">NS-nsa</text>
<text x="234.9" y="64.5">GS</text>
<text x="81.6" y="95">ADC_EN</text>
<text x="85.1" y="92.4">ADC</text>
<text x="196.6" y="96.5" transform="rotate(-90 196.6 96.5)">IO9</text>
<text x="153.7" y="117.8">IO9</text>
<text x="261.6" y="150.9">M+</text>
<text x="261.6" y="155.9">S+</text>
<text x="261.6" y="153.4">M-</text>
<text x="261.6" y="158.5">S-</text>
<text x="72.3" y="162.3">plug.D-</text>
<text x="72.4" y="164.8">plug.D+</text>
</g>
<g font-size="1.8" fill="#a90000">
<text x="255.8" y="26.4">1</text>
<text x="255.8" y="29">2</text>
<text x="255.8" y="34">3</text>
<text x="255.8" y="36.6">4</text>
<text x="254.6" y="64.5">2</text>
<text x="267.3" y="62">1</text>
<text x="44.2" y="71.8" transform="rotate(-90 44.2 71.8)">2</text>
<text x="50.1" y="74.7">1</text>
<text x="254.6" y="74.7">4</text>
<text x="267.3" y="72.1">3</text>
<text x="267.3" y="77.2">5</text>
<text x="44.2" y="79.4" transform="rotate(-90 44.2 79.4)">3</text>
<text x="117.9" y="82" transform="rotate(-90 117.9 82)">1</text>
<text x="267.3" y="82.3">6</text>
<text x="90.7" y="84.8">2</text>
<text x="143.5" y="84.8">11</text>
<text x="143.5" y="87.4">12</text>
<text x="254.6" y="84.8">7</text>
<text x="267.3" y="87.4">8</text>
<text x="62" y="96" transform="rotate(-90 62 96)">3</text>
<text x="90.1" y="95">17</text>
<text x="90.1" y="92.5">18</text>
<text x="143.5" y="92.5">13</text>
<text x="143.5" y="95">14</text>
<text x="67.9" y="98.8">1</text>
<text x="143.5" y="100.1">16</text>
<text x="62" y="103.6" transform="rotate(-90 62 103.6)">2</text>
<text x="143.5" y="102.6">15</text>
<text x="144.1" y="105.2">3</text>
<text x="144.1" y="107.7">4</text>
<text x="262.2" y="105.2">3</text>
<text x="272.3" y="107.7">2</text>
<text x="144.1" y="110.2">5</text>
<text x="144.1" y="112.8">6</text>
<text x="262.2" y="110.2">1</text>
<text x="144.1" y="115.3">7</text>
<text x="144.1" y="117.9">8</text>
<text x="117.9" y="125.8" transform="rotate(-90 117.9 125.8)">19</text>
<text x="143.5" y="120.4">10</text>
<text x="196.6" y="122.6" transform="rotate(-90 196.6 122.6)">2</text>
<text x="196.6" y="130.2" transform="rotate(-90 196.6 130.2)">1</text>
<text x="264.7" y="130.6">1</text>
<text x="271.5" y="127.7" transform="rotate(-90 271.5 127.7)">3</text>
<text x="271.5" y="135.3" transform="rotate(-90 271.5 135.3)">2</text>
<text x="243.1" y="145.8">1</text>
<text x="243.1" y="148.3">2</text>
<text x="257.8" y="148.3">10</text>
<text x="257.8" y="145.8">11</text>
<text x="243.1" y="150.9">3</text>
<text x="243.1" y="153.4">4</text>
<text x="243.1" y="156">5</text>
<text x="258.4" y="156">7</text>
<text x="258.4" y="153.4">8</text>
<text x="258.4" y="150.9">9</text>
<text x="266" y="150.9">1</text>
<text x="266" y="153.4">2</text>
<text x="266" y="156">3</text>
<text x="107.7" y="159.5" transform="rotate(-90 107.7 159.5)">2</text>
<text x="258.4" y="158.5">6</text>
<text x="266" y="158.5">4</text>
<text x="103.4" y="162.3">4</text>
<text x="103.4" y="164.8">6</text>
<text x="111.1" y="164.8">1</text>
<text x="111.1" y="162.3">3</text>
<text x="107.7" y="169.6" transform="rotate(-90 107.7 169.6)">5</text>
<text x="63.2" y="186.8" transform="rotate(-90 63.2 186.8)">4</text>
<text x="65.8" y="186.8" transform="rotate(-90 65.8 186.8)">3</text>
<text x="68.3" y="186.8" transform="rotate(-90 68.3 186.8)">2</text>
<text x="70.9" y="186.8" transform="rotate(-90 70.9 186.8)">1</text>
</g>
<g font-size="1.8" fill="#725600">
<text x="88.9" y="35.3">File:</text>
<text x="94.1" y="35.3">pwr_supply.kicad_sch</text>
<text x="152.4" y="192.8">File:</text>
<text x="157.6" y="192.8">bells.kicad_sch</text>
</g>
<g font-size="1.8" fill="#0000c2">
<text x="120.6" y="73.4">345mA</text>
<text x="128.2" y="73.4">peak</text>
<text x="133.8" y="73.4">@ 3.3V</text>
<text x="148.6" y="78.5">Pinout:</text>
<text x="156.4" y="78.5">rev${pinout_rev}</text>
<text x="63.5" y="89.1">use</text>
<text x="67.9" y="89.1">ADC_ATTEN_DB_11</text>
<text x="63.5" y="91.2">ADC resolution:</text>
<text x="79.6" y="91.2">1.3mV</text>
<text x="152.1" y="100.1">1</text>
<text x="216.9" y="98.8">ES1,</text>
<text x="216.9" y="100.8">by</text>
<text x="220.2" y="100.8">strapping</text>
<text x="222.3" y="98.8">ES2</text>
<text x="227" y="98.8">pulled</text>
<text x="230.3" y="100.8">resistor</text>
<text x="234" y="98.8">up</text>
<text x="96.5" y="107.7">Strapping</text>
<text x="107.2" y="107.7">pins:</text>
<text x="96.5" y="109.9">-</text>
<text x="96.5" y="112">-</text>
<text x="98.7" y="109.9">GPIO2:</text>
<text x="98.7" y="112">GPIO8:</text>
<text x="106.1" y="109.9">1</text>
<text x="106.1" y="112">1</text>
<text x="96.5" y="114.1">-</text>
<text x="98.7" y="114.1">GPIO9:</text>
<text x="106.1" y="116.3">0:</text>
<text x="106.1" y="114.1">1:</text>
<text x="109.4" y="116.3">Download</text>
<text x="109.4" y="114.1">SPI</text>
<text x="113.6" y="114.1">boot</text>
<text x="119" y="116.3">Boot</text>
<text x="144.1" y="115.3">7 strap</text>
<text x="144.1" y="117.9">8 boot</text>
<text x="151.4" y="117.9">1</text>
<text x="152.1" y="115.3">1</text>
<text x="36.2" y="158.1">add</text>
<text x="40.3" y="156.1">NEXT VERSION:</text>
<text x="40.8" y="158.1">USB-C</text>
<text x="48.6" y="158.1">connection</text>
</g>
<text font-size="1.8" fill="#009600" x="81.7" y="84.8">~{RESET} 2</text>
</svg>
